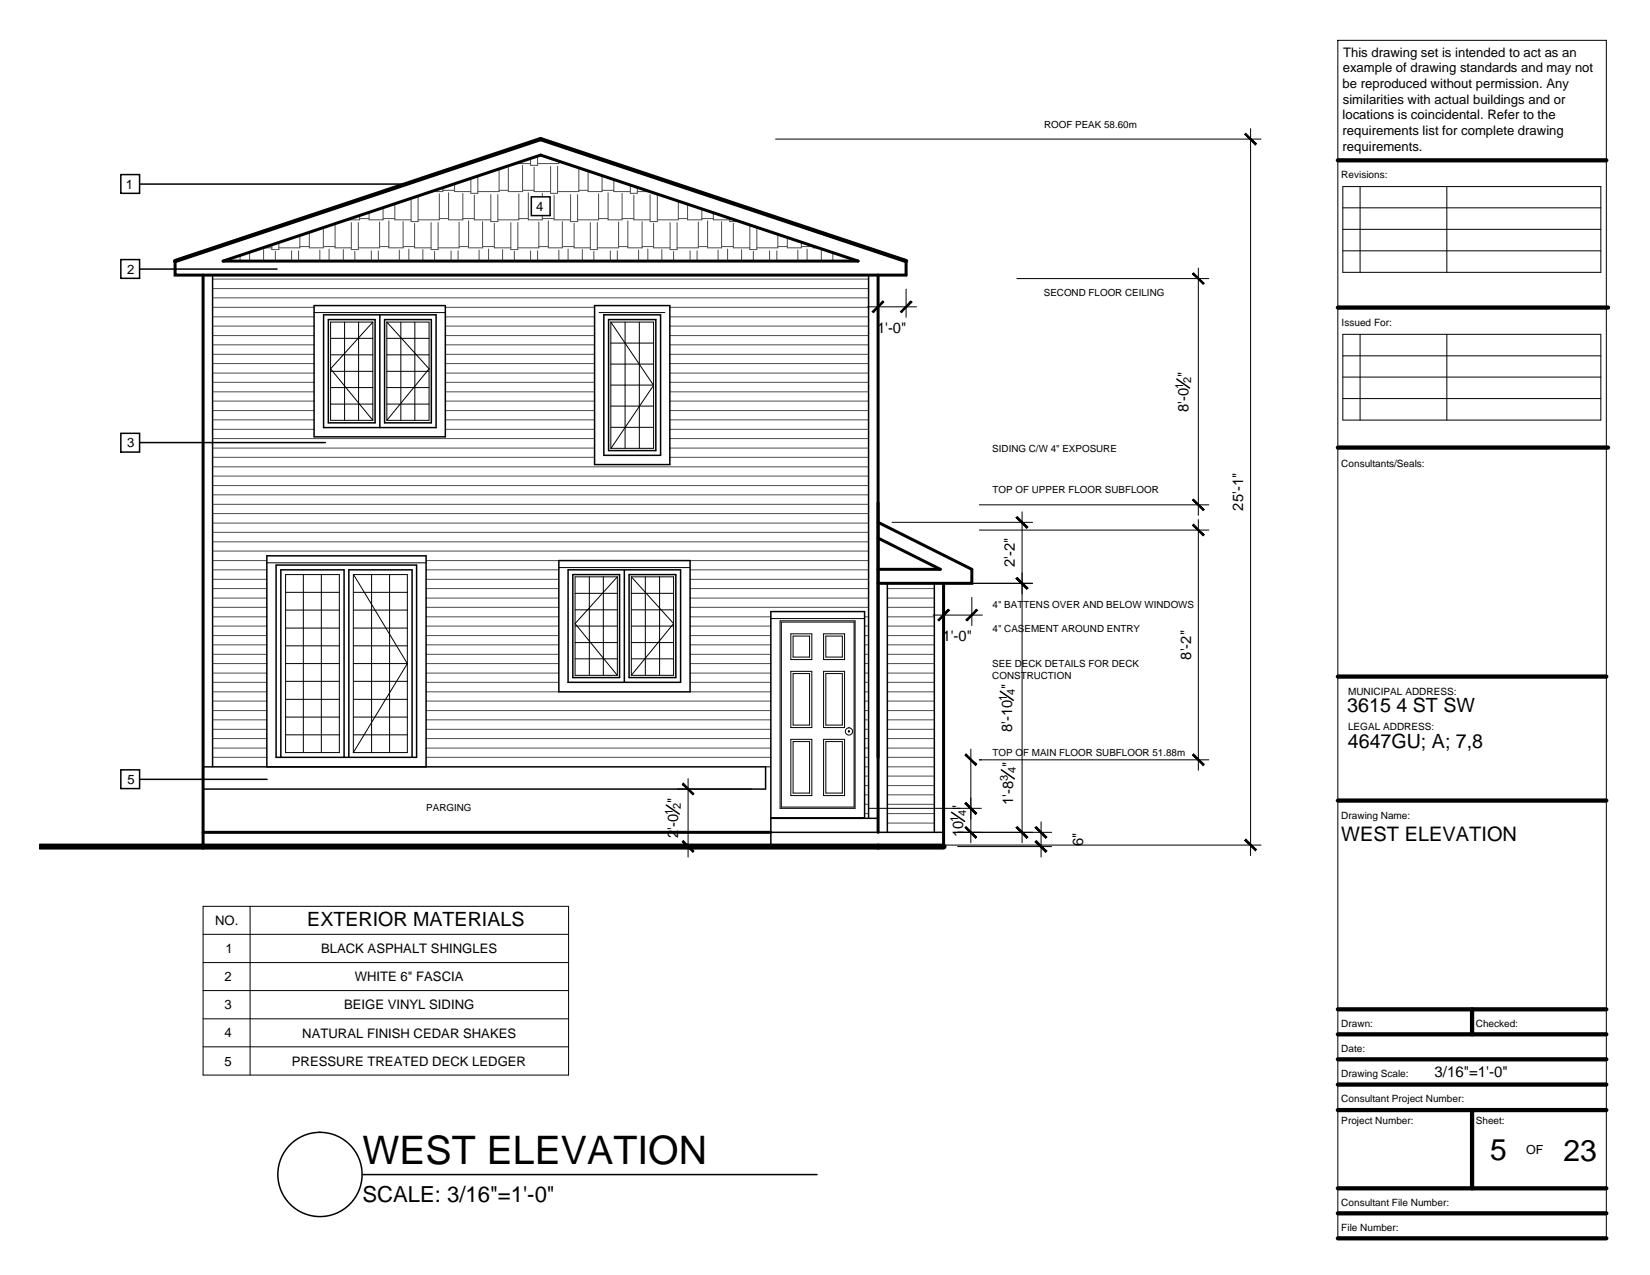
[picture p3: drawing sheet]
<svg xmlns="http://www.w3.org/2000/svg" width="279mm" height="216mm" viewBox="0 0 279 216" stroke-linecap="round" stroke-linejoin="round" font-family="sans-serif">
<!-- layer: Hatch General -->
<g fill="none" stroke="#4d4d4d" stroke-width=".17">
<path d="M50.8 39.9v2.1h-3.6M54.8 38.5v3.5h-2.4v-2.7M56.7 37.9v4.1h2.8M59.5 37.7v4.6h1.2v-4.6M60.9 36.5v.7h-2.1M60.9 37h1.6M64.3 37.6v4.4h-3.6M64.9 35.2v2h-2.4v-1.2M64.9 37h2M65.8 37.4v4.6h2.5v-4.5M66.9 34.5v2.7h2.7M70.2 37.8v4.2h2.8"/>
<path d="M70.8 33.2v4.3h-1.2v-3.9M73 37.7v4.6h1.2v-4.6M74.4 32.8v4.4h-3.6M74.4 37h1.6M75 31.8v.6h-2M75 32.2h2M76 32.7v4.5h2.4v-4.5M77 31.1v1.3h2.7M77.7 37.6v4.4h-3.5M78.4 37h1.9M79.3 37.4v4.6h2.4v-4.5M80.3 33v4.2h2.8"/>
<path d="M80.9 29.8v2.9h-1.2v-2.5M83.1 32.9v4.6h1.2v-4.6M83.7 37.8v4.2h2.8M84.5 28.6v3.8h-3.6M84.5 32.2h1.6M86.5 37.7v4.6h1.2v-4.6M87.3 27.7h2.5M87.9 32.8v4.4h-3.6M87.9 37h1.6M88.5 28v4.4h-2.4v-4.3M88.5 32.2h1.9M89.5 32.7v4.5h2.3v-.7"/>
<path d="M90.4 28.3v4.1h2.8M91 26.4v1.6h-1.2v-1.1M91.2 37.6v4.4h-3.5M91.8 37h2M91.8 32.7v.6M92.9 37.4v4.6h2.3v-4.5M93.2 28.2v4.5h1.2v-4.5M93.8 33v4.2h2.8M94.6 27.3v.4h-3.6M94.6 27.5h.5M96.6 32.9v4.6h1.2v-4.6M97.2 37.8v4.2h2.8"/>
<path d="M98 28.4v4h-3.6M98 32.2h1.6M99.6 29v3.4h2.4v-2.6M100 37.7v4.6h1.1v-4.6M101.4 32.8v4.4h-3.6M101.4 37h1.6M102 32.2h1.9M103 32.7v4.5h2.3v-4.5M103.9 30.4v2h2.8M104.7 37.6v4.4h-3.6M105.3 37h2M106.3 37.4v4.6h2.4v-4.5"/>
<path d="M106.7 31.3v1.4h1.2v-1M107.3 33v4.2h2.8M107.9 32.4h2.1M110.1 32.9v4.6h1.2v-4.6M110.7 37.8v4.2h2.8M113.5 37.7v4.6h1.2v-4.6M114.9 34.1v3.1h-3.6M114.9 37h1.5M116.4 34.6v2.6h2.4v-1.8M118.3 37.6v4.4h-3.6M118.8 37h2M119.8 37.4v4.6h2.4v-4.5"/>
<path d="M120.8 36v1.2h2.8M123.6 37v.5h1.2v-.1M124.2 37.8v4.2h2.8M127 38.1v4.2h1.2v-3.8M131.7 39.7v2.3h-3.5M40.7 43.2v1M42.3 42.7v1.5M44.5 42h1.5M44.6 42.3v1.9M46.6 42.6v1.6M47.2 41.1v1.2h-1.2v-.8M49.4 42.5v1.7"/>
<path d="M50.6 42.5v1.7M50.8 41.8h1.6M54.2 42.3v1.9M54.8 41.8h1.9M55.7 42.2v2M58.1 42.3v1.9M60.1 42.6v1.6M62.9 42.5v1.7M64.1 42.5v1.7M64.3 41.8h1.5M67.6 42.3v1.9M68.3 41.8h1.9"/>
<path d="M69.2 42.2v2M71.6 42.3v1.9M73.6 42.6v1.6M76.4 42.5v1.7M77.6 42.5v1.7M77.7 41.8h1.6M81.1 42.3v1.9M81.7 41.8h2M82.7 42.2v2M85.1 42.3v1.9M87.1 42.6v1.6M89.8 42.5v1.7"/>
<path d="M91 42.5v1.7M91.2 41.8h1.7M94.6 42.3v1.9M95.2 41.8h2M96.2 42.2v2M98.6 42.3v1.9M100.6 42.6v1.6M103.3 42.5v1.7M104.5 42.5v1.7M104.7 41.8h1.6M108.1 42.3v1.9M108.7 41.8h2"/>
<path d="M109.7 42.2v2M112.1 42.3v1.9M114.1 42.6v1.6M116.9 42.5v1.7M118 42.5v1.7M118.3 41.8h1.5M121.6 42.3v1.9M122.2 41.8h2M123.2 42.2v2M125.6 42.3v1.9M127.6 42.6v1.6M130.3 42.5v1.7"/>
<path d="M131.5 42.5v1.7M131.7 41.8h1.6M133.3 40.2v1.8h2.4v-1M135.1 42.3v1.9M135.7 41.8h2M136.7 42.2v2M137.7 41.7v.3h.9M139.1 42.3v1.9M141 42.8v1.4M143.8 43.7v.5M145 44.1v.1"/>
</g>
<!-- layer: Wall Standard -->
<path d="M29.6 44.2v2.4h123.8v-2.4M34.4 46.6v96.8M37.8 44.2l53.7-17.9 53.8 17.9zM148.7 46.6v94.3M148.7 88.4l15.9 8v2.4h-15.9M148.7 91.1l10.5 5.3h-10.5M159.8 98.8v44.6M34.4 140.9h96.1" fill="none" stroke="#000" stroke-width=".51"/>
<!-- layer: Windows Doors -->
<g fill="none" stroke="#000" stroke-width=".25">
<path d="M23.6 31.2h45.1M23.6 45.6h23.3M53.2 51.7h22.2v22.3h-22.2zM54.8 53.3h19v19.1h-19zM55.6 54.1h7.9v17.5h-7.9zM64.3 53.3v19.1M65.1 54.1h7.9v17.5h-7.9zM100.7 51.7h12.7v27h-12.7zM102.2 53.3h9.7v23.8h-9.7zM103.1 54.1h8v22.2h-8zM23.6 74.9h31.5M46.8 95.7h23.7v32.5h-23.7z"/>
<path d="M94.6 94.9h22.3v22.3h-22.3zM96.2 96.5h19v19h-19zM97 97.3h7.9v17.4h-7.9zM105.7 96.5v19M106.5 97.3h7.9v17.4h-7.9zM130.5 103.6h15.9v34.9h-15.9zM23.6 132h21.6M34.4 129.9h95.2v3.7h-95.2M45.2 129.9v-35.8h27v35.8M47.6 128.2v-31.7h10.7v31.7M59.1 128.2v-31.7h10.7v31.7"/>
</g>
<!-- layer: Hatch Detail -->
<g fill="none" stroke="#4d4d4d" stroke-width=".17">
<path d="M36 47.3h111.1M36 48.9h111.1M36 50.4h111.1M36 52h17.2M36 53.7h17.2M36 55.2h17.2M36 56.8h17.2M36 58.4h17.2M75.4 52h25.3M75.4 53.7h25.3M75.4 55.2h25.3M75.4 56.8h25.3"/>
<path d="M75.4 58.4h25.3M113.4 52h33.7M113.4 53.7h33.7M113.4 55.2h33.7M113.4 56.8h33.7M113.4 58.4h33.7M36 60h17.2M36 61.6h17.2M36 63.2h17.2M36 64.7h17.2M36 66.4h17.2M36 67.9h17.2"/>
<path d="M36 69.5h17.2M36 71.1h17.2M36 72.7h17.2M36 74.3h64.7M36 75.9h64.7M36 77.4h64.7M36 79.1h111.1M75.4 60h25.3M75.4 61.6h25.3M75.4 63.2h25.3M75.4 64.7h25.3M75.4 66.4h25.3"/>
<path d="M75.4 67.9h25.3M75.4 69.5h25.3M75.4 71.1h25.3M75.4 72.7h25.3M113.4 60h33.7M113.4 61.6h33.7M113.4 63.2h33.7M113.4 64.7h33.7M113.4 66.4h33.7M113.4 67.9h33.7M113.4 69.5h33.7M113.4 71.1h33.7"/>
<path d="M113.4 72.7h33.7M113.4 74.3h33.7M113.4 75.9h33.7M113.4 77.4h33.7M36 80.6h111.1M36 82.2h111.1M36 83.8h111.1M36 85.4h111.1M36 87h111.1M36 88.6h111.1M36 90.1h111.1M36 91.8h111.1"/>
<path d="M36 93.3h111.1M36 94.9h9.2M36 96.5h9.2M36 98.1h9.2M36 99.7h9.2M72.2 94.9h22.4M72.2 96.5h22.4M72.2 98.1h22.4M72.2 99.7h22.4M116.9 94.9h30.2M116.9 96.5h30.2M116.9 98.1h30.2"/>
<path d="M116.9 99.7h30.2M150.3 99.7h7.9M36 101.3h9.2M36 102.8h9.2M36 104.5h9.2M36 106h9.2M36 107.6h9.2M36 109.2h9.2M36 110.8h9.2M36 112.4h9.2M36 114h9.2M36 115.5h9.2"/>
<path d="M36 117.2h9.2M36 118.7h9.2M72.2 101.3h22.4M72.2 102.8h22.4M72.2 104.5h22.4M72.2 106h22.4M72.2 107.6h22.4M72.2 109.2h22.4M72.2 110.8h22.4M72.2 112.4h22.4M72.2 114h22.4M72.2 115.5h22.4"/>
<path d="M72.2 117.2h22.4M72.2 118.7h58.3M116.9 101.3h30.2M116.9 102.8h30.2M116.9 104.5h13.6M116.9 106h13.6M116.9 107.6h13.6M116.9 109.2h13.6M116.9 110.8h13.6M116.9 112.4h13.6M116.9 114h13.6M116.9 115.5h13.6"/>
<path d="M116.9 117.2h13.6M146.4 104.5h.7M146.4 106h.7M146.4 107.6h.7M146.4 109.2h.7M146.4 110.8h.7M146.4 112.4h.7M146.4 114h.7M146.4 115.5h.7M146.4 117.2h.7M146.4 118.7h.7M150.3 101.3h7.9"/>
<path d="M150.3 102.8h7.9M150.3 104.5h7.9M150.3 106h7.9M150.3 107.6h7.9M150.3 109.2h7.9M150.3 110.8h7.9M150.3 112.4h7.9M150.3 114h7.9M150.3 115.5h7.9M150.3 117.2h7.9M150.3 118.7h7.9M36 120.3h9.2"/>
<path d="M36 121.9h9.2M36 123.5h9.2M36 125.1h9.2M36 126.7h9.2M36 128.2h9.2M72.2 120.3h58.3M72.2 121.9h58.3M72.2 123.5h58.3M72.2 125.1h58.3M72.2 126.7h58.3M72.2 128.2h58.3M146.4 120.3h.7"/>
<path d="M146.4 121.9h.7M146.4 123.5h.7M146.4 125.1h.7M146.4 126.7h.7M146.4 128.2h.7M146.4 129.9h.7M146.4 131.4h.7M146.4 133h.7M146.4 134.6h.7M146.4 136.2h.7M146.4 137.8h.7M150.3 120.3h7.9"/>
<path d="M150.3 121.9h7.9M150.3 123.5h7.9M150.3 125.1h7.9M150.3 126.7h7.9M150.3 128.2h7.9M150.3 129.9h7.9M150.3 131.4h7.9M150.3 133h7.9M150.3 134.6h7.9M150.3 136.2h7.9M150.3 137.8h7.9M150.3 139.4h7.9"/>
</g>
<!-- layer: Wall Standard -->
<path d="M36 46.6v83.3M147.1 46.6v92M150.3 98.8v42.1M158.2 98.8v42.1" fill="none" stroke="#000" stroke-width=".25"/>
<!-- layer: Windows Doors -->
<g fill="none" stroke="#000" stroke-width=".17">
<path d="M53.2 52.9h22.2M56 57.3h7.1M58.3 54.5v16.7M60.7 54.5v16.7M63.1 54.5h-7.1v16.7h7.1M63.1 54.5v16.7M63.1 54.5l-7.1 8 7.1 8.7M65.5 54.5h7.2v16.7h-7.2M65.5 57.3h7.2M65.5 54.5v16.7M65.5 54.5l7.2 8-7.2 8.7M67.9 54.5v16.7"/>
<path d="M70.2 54.5v16.7M101.4 52.9h11.2M103.4 54.5h7.3v21.4h-7.3zM103.4 54.5l7.3 10.7-7.3 10.8M103.4 58.1h7.3M105.8 54.5v21.4M108.3 54.5v21.4M56 62.9h7.1M56 60.1h7.1M56 68.4h7.1M56 65.6h7.1M65.5 62.9h7.2"/>
<path d="M65.5 60.1h7.2M65.5 68.4h7.2M65.5 65.6h7.2M103.4 65.2h7.3M103.4 61.7h7.3M103.4 72.4h7.3M103.4 68.8h7.3M45.2 95.3h27M48.4 97.3h9.1v30.1h-9.1zM51.4 97.3v30.1M54.4 97.3v30.1M59.8 97.3h9.2v30.1h-9.2z"/>
<path d="M59.9 97.3l9.1 15.1-9.2 15M62.9 97.3v30.1M66 97.3v30.1M94.6 96.1h22.3M99.8 97.7v16.7M102.2 97.7v16.7M104.5 97.7h-7.1v16.7h7.1M104.5 97.7v16.7M104.5 97.7l-7.1 7.9 7.1 8.8M106.9 97.7h7.2v16.7h-7.2M106.9 97.7v16.7M106.9 97.7l7.2 7.9-7.2 8.8"/>
<path d="M109.3 97.7v16.7M111.7 97.7v16.7M48.4 112.4h9.1M48.4 109.4h9.1M48.4 106.4h9.1M48.4 103.3h9.1M48.4 100.3h9.1M48.4 118.4h9.1M48.4 115.4h9.1M59.9 112.4h9.1M59.9 109.4h9.1M59.9 106.4h9.1"/>
<path d="M59.9 103.3h9.1M59.9 100.3h9.1M59.9 118.4h9.1M59.9 115.4h9.1M97.4 106h7.1M97.4 103.3h7.1M97.4 100.5h7.1M97.4 111.6h7.1M97.4 108.8h7.1M106.9 106h7.2M106.9 103.3h7.2M106.9 100.5h7.2"/>
<path d="M106.9 111.6h7.2M106.9 108.8h7.2M130.5 104.7h15.9M132.1 105.1h12.7v31.8h-12.7zM132.3 105.3h12.3v31.4h-12.3zM133.9 107.3h3.6v4.4h-3.6zM133.9 113.7h3.6v9.5h-3.6zM134.3 107.7h2.8v3.6h-2.8zM134.3 114.1h2.8v8.7h-2.8zM139.5 107.3h3.5v4.4h-3.5zM139.5 113.7h3.5v9.5h-3.5zM139.8 107.7h2.8v3.6h-2.8z"/>
<path d="M139.8 114.1h2.8v8.7h-2.8zM48.4 124.4h9.1M48.4 121.4h9.1M59.9 124.4h9.1M59.9 121.4h9.1M133.9 125.2h3.6v9.5h-3.6zM134.3 125.6h2.8v8.7h-2.8zM139.5 125.2h3.5v9.5h-3.5zM139.8 125.6h2.8v8.7h-2.8z"/>
<circle cx="143.8" cy="123.9" r=".61"/>
<circle cx="143.8" cy="123.9" r=".11"/>
</g>
<!-- layer: Wall Standard -->
<path d="M6.8 143.4h153" fill="none" stroke="#000" stroke-width="1"/>
<!-- layer: Stairs -->
<path d="M148.7 138.6h-18.2v4.8M130.5 140.9h29.3" fill="none" stroke="#000" stroke-width=".25"/>
<!-- layer: Structural -->
<path d="M29.6 44.2l61.9-20.6 61.9 20.6" fill="none" stroke="#000" stroke-width=".72"/>
<!-- layer: Wall Standard -->
<path d="M129.6 129.9h.9" fill="none" stroke="#000" stroke-width=".17"/>
<!-- layer: Text Titles -->
<g fill="none" stroke="#000" stroke-width=".25">
<path d="M61.4 198.9h77"/>
<circle cx="54.2" cy="198.9" r="7.1"/>
</g>
<!-- layer: 0 -->
<g fill="none" stroke="#000" stroke-width=".17">
<path d="M131.3 23.6h82.2M211.8 21.8v123.1M146.9 52h8.3M148.7 49v4.7M153.4 49v4.7M151.1 98.8h23.8M151.1 88.4h23.8M165.8 89.8h38.9M173.1 86.7v56M202.9 88v42.4M158 104.2h8.3M159.8 101.1v4.8"/>
<path d="M164.6 101.1v4.8M114.7 133.6h12.6M116.5 131.8v13.3M147.2 136.9h19M164.4 126.8v15.9M165.8 128.7h38.9M176.3 139.2v5.9M114.7 143.4h12.6M151.1 143.1h62.4M162.2 140.9h15.9M162.2 143.4h15.9"/>
</g>
<g fill="#000" stroke="#000" stroke-width=".17">
<path d="M210.8 22.7l1.8 1.9 .1-.2zM210.8 22.7l.2-.1 1.7 1.8z"/>
<path d="M149.5 51l-1.6 1.9 1.8-1.7zM147.7 52.8l1.8-1.8-1.6 1.9z"/>
<path d="M152.5 52.8l.1 .1 1.6-1.9zM154.2 51l.2 .2-1.8 1.7z"/>
<path d="M201.9 46.4l1.8 1.7 .2-.1zM201.9 46.4l.2-.2 1.8 1.8z"/>
<path d="M172.1 98l1.9 1.6-1.7-1.8zM172.1 98l1.9 1.6-.2 .2z"/>
<path d="M172.1 98l1.7 1.8 .2-.2zM172.1 98l.2-.2 1.7 1.8z"/>
<path d="M172.1 87.6l1.7 1.9 .2-.2zM172.1 87.6l.2-.1 1.7 1.8z"/>
<path d="M202.1 84.5l-.2 .2 2 1.6zM201.9 84.7l2 1.6-.2 .2z"/>
<path d="M201.9 89l1.8 1.7 .2-.1zM202.1 88.7l1.8 1.9-2-1.6z"/>
<path d="M160.6 103.2l-1.6 1.9 1.8-1.8zM160.6 103.2l-1.6 1.9-.2-.1z"/>
<path d="M163.5 105l.3 .1 1.6-1.9zM165.4 103.2l.1 .1-1.7 1.8z"/>
<path d="M115.5 132.8l1.8 1.8 .2-.2zM115.7 132.6l1.8 1.8-2-1.6z"/>
<path d="M163.6 140l-.2 .1 2 1.6zM163.4 140.1l2 1.6-.2 .3z"/>
<path d="M163.6 135.9l-.2 .2 2 1.6zM163.4 136.1l2 1.6-.2 .2z"/>
<path d="M163.4 136.1l1.8 1.8 .2-.2zM163.4 136.1l.2-.2 1.8 1.8z"/>
<path d="M163.4 127.9l1.8 1.7 .2-.2zM163.6 127.6l1.8 1.8-2-1.5z"/>
<path d="M172.1 140.1l1.9 1.6-1.7-1.7zM172.1 140.1l1.9 1.6-.2 .3z"/>
<path d="M175.3 140.1l2 1.6-1.8-1.7zM175.3 140.1l2 1.6-.2 .3z"/>
<path d="M202.1 127.6l-.2 .3 2 1.5zM201.9 127.9l2 1.5-.2 .2z"/>
<path d="M115.7 142.3l-.2 .3 2 1.5zM115.5 142.6l2 1.5-.2 .2z"/>
<path d="M175.3 142.6l1.8 1.7 .2-.2zM175.3 142.6l.2-.3 1.8 1.8z"/>
<path d="M211 142.1l-.2 .2 1.9 1.6zM210.8 142.3l1.9 1.6-.1 .2z"/>
</g>
<!-- layer: Dimensions 48 -->
<path d="M172.2 47.2h32.5M202.9 45.4v41.9M165.8 85.5h38.9" fill="none" stroke="#000" stroke-width=".17"/>
<path d="M199.3 64.2l2.1 1.5" fill="none" stroke="#000" stroke-width=".25"/>
<!-- layer: 0 -->
<path d="M169.4 117.1l2.2 1.5M112.8 136.3l2.2 1.6M161.1 137.6l2.2 1.5M169.6 130.4l2.2 1.5" fill="none" stroke="#000" stroke-width=".25"/>
<!-- layer: Tbk-text -->
<g fill="none" stroke="#000" stroke-width=".17">
<path d="M227.4 31.6h43.7v14.5h-43.7zM227.4 38.8h43.7M227.4 35.2h43.7M230.3 31.6v14.5M245 31.6v14.5M227.4 56.6h43.7v14.5h-43.7zM227.4 42.5h43.7M230.3 56.6v14.5M245 56.6v14.5M227.4 67.5h43.7M227.4 63.9h43.7M227.4 60.3h43.7"/>
<path d="M34.4 158.2h61.9M34.4 153.5h61.9v28.5h-61.9zM42.3 153.5v28.5M34.4 163h61.9M34.4 167.7h61.9M34.4 172.5h61.9M34.4 177.3h61.9"/>
</g>
<!-- layer: Miscellaneous -->
<path d="M20.5 29.6h3.1v3.1h-3.1zM90 33.3h3.1v3.2h-3.1zM20.5 44h3.1v3.1h-3.1zM20.5 73.4h3.1v3.2h-3.1zM20.5 130.4h3.1v3.1h-3.1z" fill="none" stroke="#000" stroke-width=".25"/>
<!-- layer: Tbk-lines -->
<g fill="none" stroke="#000" stroke-width=".72">
<path d="M226.5 27.1h45.5M226.5 52.1h45.8M226.5 75.8h45.8M226.5 114.6h45.5M226.5 135.6h45.5M226.5 170.9h45.5M226.5 175.1h45.5M226.5 179.4h45.5M249.3 170.9v4.2M226.5 188h45.5M226.5 183.7h45.5M249.3 188v13.2"/>
<path d="M226.5 209.7h45.5M226.5 205.5h45.5M226.5 201.2h45.5"/>
</g>
<!-- layer: Electrical -->
<path d="M226.5 6.8h45.5v202.9h-45.5z" fill="none" stroke="#000" stroke-width=".17"/>
<text font-size="6.7" x="61.4" y="197.1">WEST ELEVATION</text>
<g font-size="5.1">
<text x="252.3" y="196.5">5</text>
<text x="264.7" y="196.5">23</text>
</g>
<text font-size="3.7" x="61.4" y="203.6">SCALE: 3/16&quot;=1'-0&quot;</text>
<text font-size="3.4" x="227.1" y="142.3">WEST ELEVATION</text>
<g font-size="3.3">
<text x="228.1" y="120.6">3615 4 ST SW</text>
<text x="228.2" y="126.7">4647GU; A; 7,8</text>
<text x="52" y="156.8">EXTERIOR MATERIALS</text>
</g>
<g font-size="2.5">
<text x="148.5" y="56.3">1'-0&quot;</text>
<text x="201.3" y="63.8" transform="rotate(-90 201.3 63.8)">&quot;</text>
<text x="201.3" y="69.8" transform="rotate(-90 201.3 69.8)">8'-0</text>
<text x="210.5" y="86.5" transform="rotate(-90 210.5 86.5)">25'-1&quot;</text>
<text x="171.8" y="96.1" transform="rotate(-90 171.8 96.1)">2'-2&quot;</text>
<text x="159.6" y="108.5">1'-0&quot;</text>
<text x="201.7" y="111.7" transform="rotate(-90 201.7 111.7)">8'-2&quot;</text>
<text x="171.4" y="116.6" transform="rotate(-90 171.4 116.6)">&quot;</text>
<text x="171.4" y="124" transform="rotate(-90 171.4 124)">8'-10</text>
<text x="171.5" y="129.9" transform="rotate(-90 171.5 129.9)">&quot;</text>
<text x="114.8" y="135.9" transform="rotate(-90 114.8 135.9)">&quot;</text>
<text x="163.1" y="137.1" transform="rotate(-90 163.1 137.1)">&quot;</text>
<text x="171.5" y="136.3" transform="rotate(-90 171.5 136.3)">1'-8</text>
<text x="114.8" y="141.9" transform="rotate(-90 114.8 141.9)">2'-0</text>
<text x="163.1" y="141.8" transform="rotate(-90 163.1 141.8)">10</text>
<text x="183.4" y="143.3" transform="rotate(-90 183.4 143.3)">6&quot;</text>
<text x="242.9" y="182.4">3/16&quot;=1'-0&quot;</text>
</g>
<g font-size="2.2">
<text x="227.4" y="9.6">This drawing set is intended to act as an</text>
<text x="227.3" y="14.9">be reproduced without permission. Any</text>
<text x="227.4" y="12.2">example of drawing standards and may not</text>
<text x="227.4" y="17.5">similarities with actual buildings and or</text>
<text x="227.3" y="20.2">locations is coincidental. Refer to the</text>
<text x="227.3" y="22.9">requirements list for complete drawing</text>
<text x="227.3" y="25.5">requirements.</text>
<text x="21.3" y="31.9">1</text>
<text x="90.8" y="35.7">4</text>
<text x="21.5" y="46.3">2</text>
<text x="21.5" y="75.7">3</text>
<text x="21.6" y="132.7">5</text>
<text x="36.4" y="156.6">NO.</text>
<text x="38.2" y="161.3">1</text>
<text x="54.4" y="161.4">BLACK ASPHALT SHINGLES</text>
<text x="38" y="166.1">2</text>
<text x="60.1" y="166.2">WHITE 6&quot; FASCIA</text>
<text x="38" y="170.9">3</text>
<text x="58.3" y="170.9">BEIGE VINYL SIDING</text>
<text x="38" y="175.7">4</text>
<text x="51.2" y="175.7">NATURAL FINISH CEDAR SHAKES</text>
<text x="38" y="180.4">5</text>
<text x="49.4" y="180.4">PRESSURE TREATED DECK LEDGER</text>
</g>
<text font-size="2.1" x="258.4" y="195.5">OF</text>
<g font-size="1.9">
<text x="200.3" y="65.9" transform="rotate(-90 200.3 65.9)">1</text>
<text x="201.7" y="64.8" transform="rotate(-90 201.7 64.8)">2</text>
<text x="170.5" y="118.8" transform="rotate(-90 170.5 118.8)">1</text>
<text x="171.8" y="117.6" transform="rotate(-90 171.8 117.6)">4</text>
<text x="172" y="130.9" transform="rotate(-90 172 130.9)">4</text>
<text x="115.3" y="136.9" transform="rotate(-90 115.3 136.9)">2</text>
<text x="170.7" y="132.3" transform="rotate(-90 170.7 132.3)">3</text>
<text x="113.9" y="138" transform="rotate(-90 113.9 138)">1</text>
<text x="162.2" y="139.2" transform="rotate(-90 162.2 139.2)">1</text>
<text x="163.6" y="138.1" transform="rotate(-90 163.6 138.1)">4</text>
</g>
<g font-size="1.7">
<text x="176.8" y="21.6">ROOF PEAK 58.60m</text>
<text x="227.1" y="30.2">Revisions:</text>
<text x="176.8" y="50.1">SECOND FLOOR CEILING</text>
<text x="227.2" y="55.1">Issued For:</text>
<text x="168" y="76.6">SIDING C/W 4&quot; EXPOSURE</text>
<text x="168.1" y="83.5">TOP OF UPPER FLOOR SUBFLOOR</text>
<text x="227.1" y="79.1">Consultants/Seals:</text>
<text x="168.1" y="103">4&quot; BATTENS OVER AND BELOW WINDOWS</text>
<text x="168.1" y="106.9">4&quot; CASEMENT AROUND ENTRY</text>
<text x="168" y="112.9">SEE DECK DETAILS FOR DECK</text>
<text x="168" y="114.9">CONSTRUCTION</text>
<text x="228.3" y="117.7">MUNICIPAL ADDRESS:</text>
<text x="228.3" y="123.6">LEGAL ADDRESS:</text>
<text x="168.1" y="128.1">TOP OF MAIN FLOOR SUBFLOOR 51.88m</text>
<text x="72.2" y="137.3">PARGING</text>
<text x="227.1" y="138.7">Drawing Name:</text>
<text x="227.1" y="173.9">Drawn:</text>
<text x="249.9" y="173.9">Checked:</text>
<text x="227.1" y="178.2">Date:</text>
<text x="227.1" y="182.4">Drawing Scale:</text>
<text x="227.1" y="190.4">Project Number:</text>
<text x="227.1" y="186.7">Consultant Project Number:</text>
<text x="249.9" y="190.4">Sheet:</text>
<text x="227.1" y="208.5">File Number:</text>
<text x="227.1" y="204.3">Consultant File Number:</text>
</g>
</svg>
